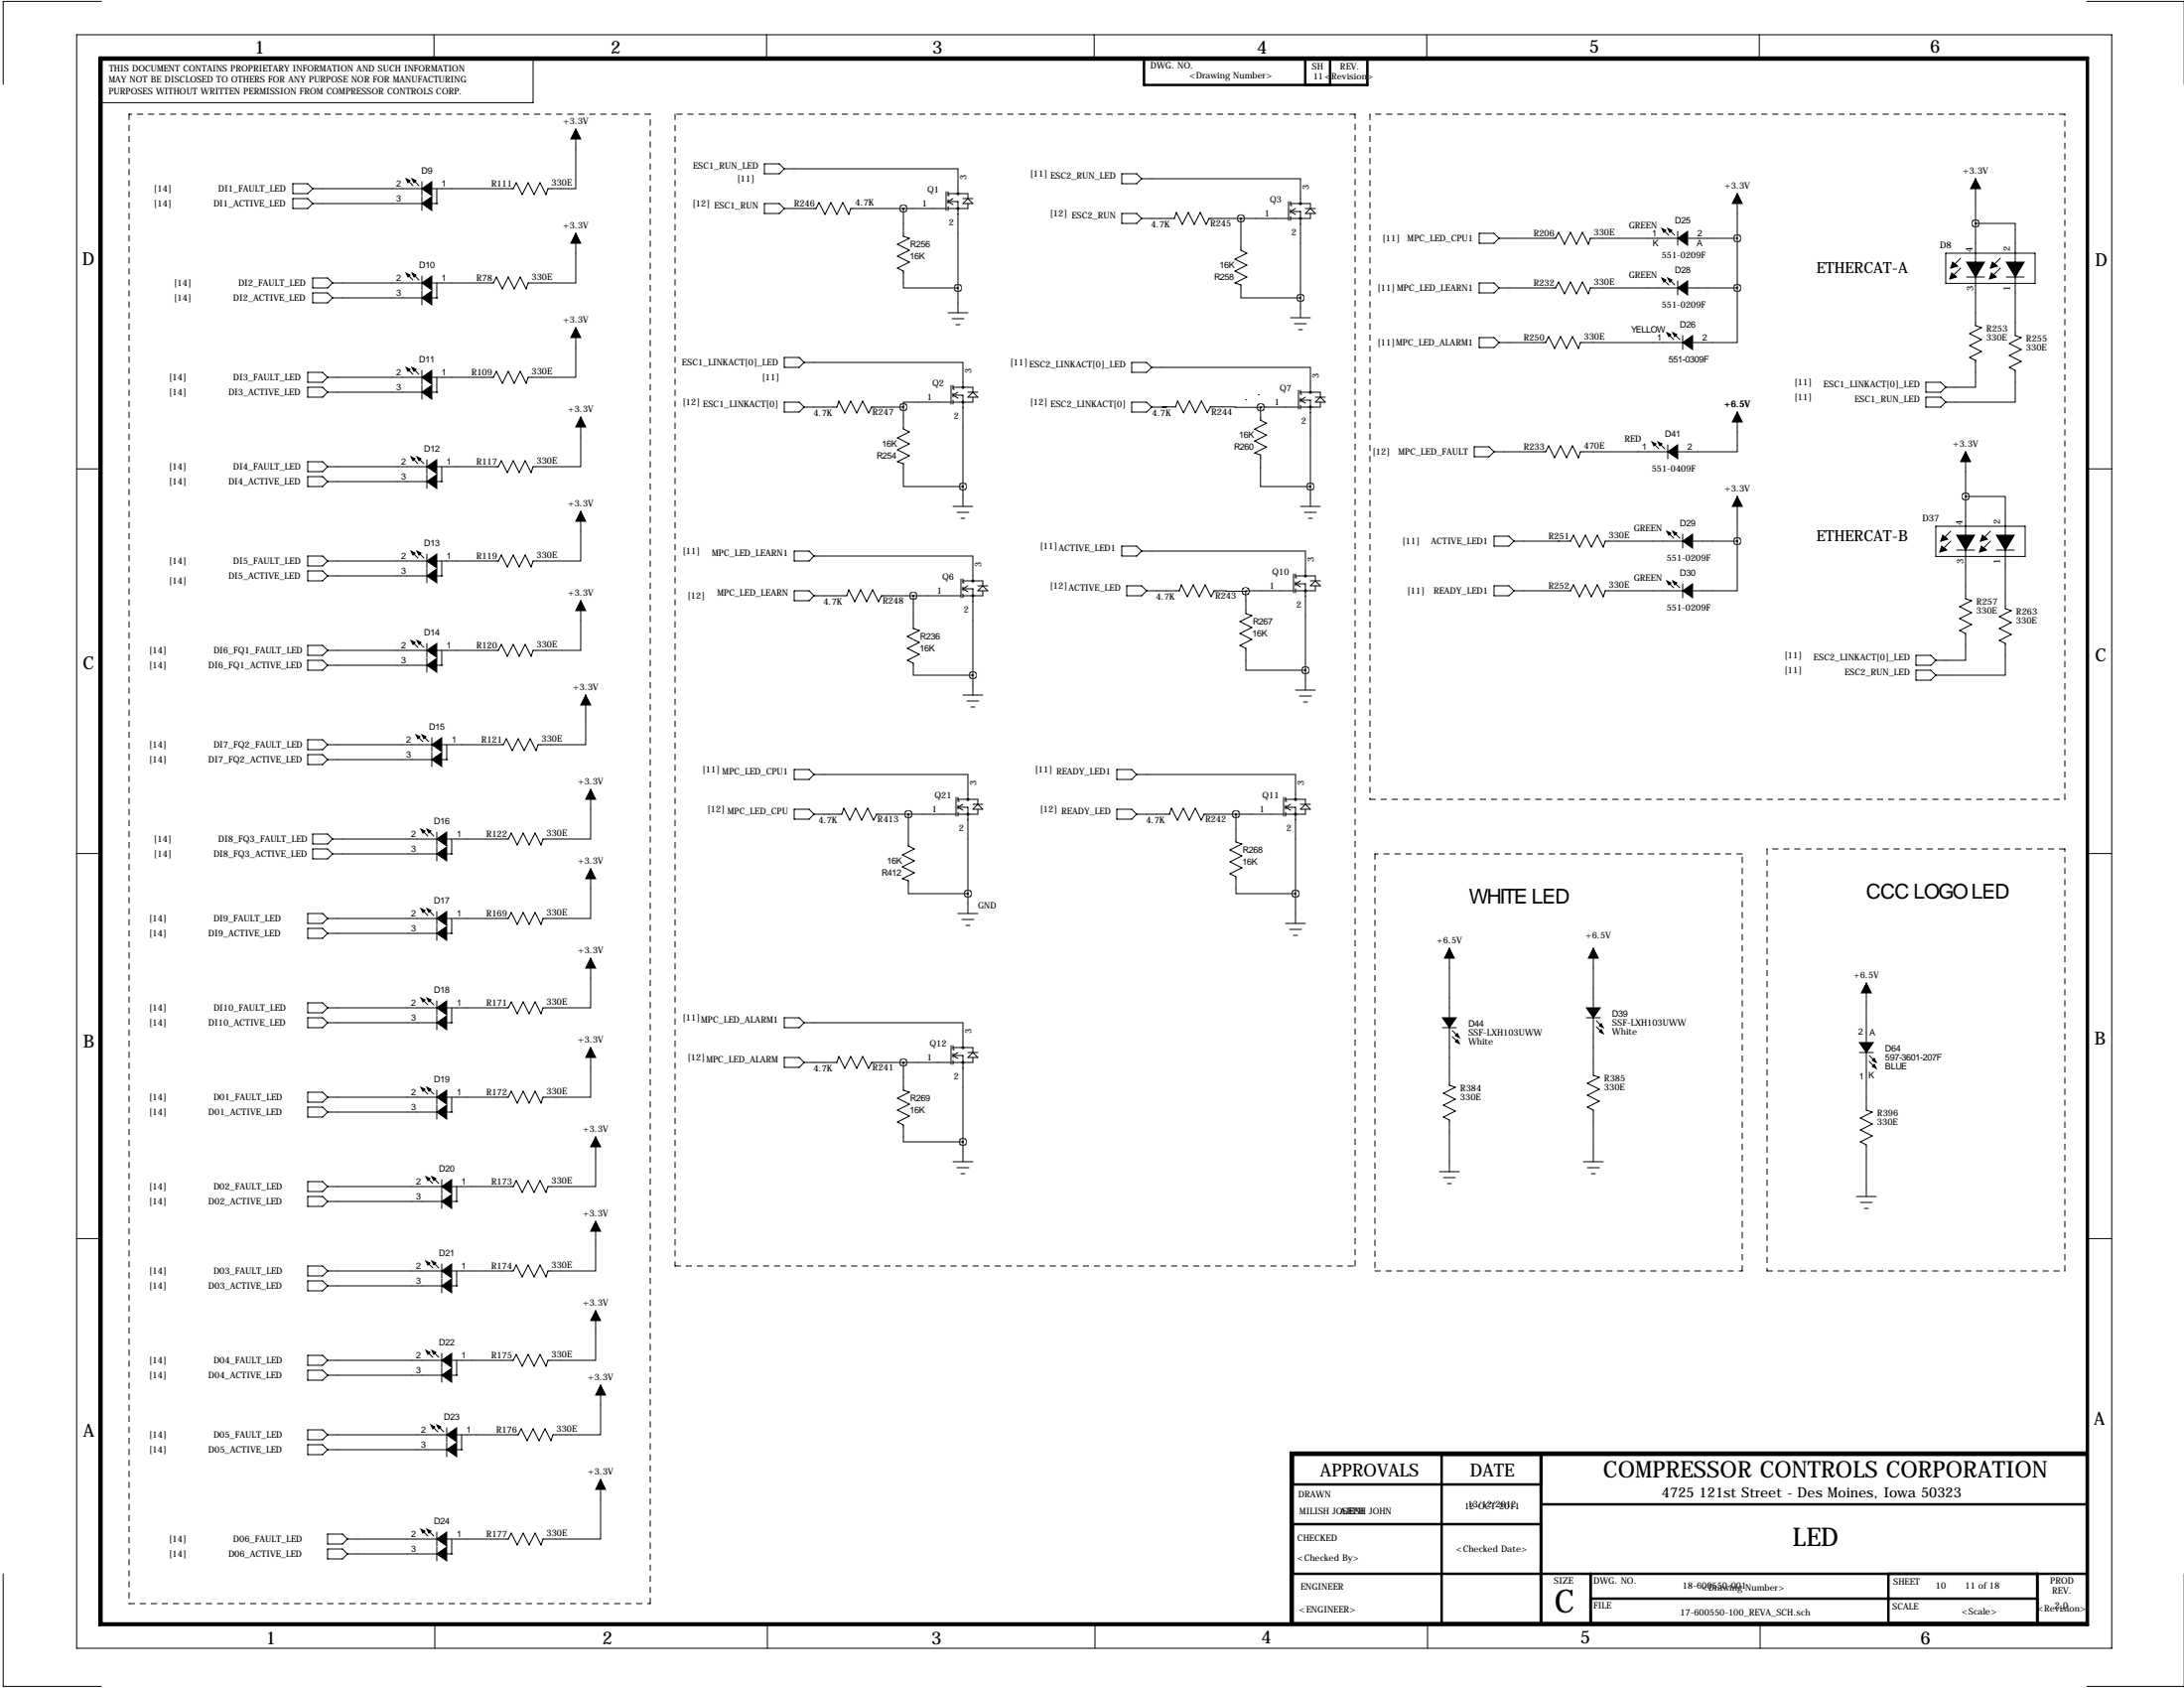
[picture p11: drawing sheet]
<svg xmlns="http://www.w3.org/2000/svg" width="559mm" height="432mm" viewBox="0 0 559 432" stroke-linecap="round" stroke-linejoin="round" font-family="sans-serif">
<g fill="none" stroke="#000" stroke-width=".25">
<path d="M19.6 8.9h520.7v412.7h-520.7zM26 .4h-25.2v21.2M111 8.9v6.3M143.6 15.2h-7.2v11.1h-110.8M196.1 8.9v6.3M280 8.9v6.3M365 8.9v6.3M450.1 8.9v6.3M534 .4h24.8M147.3 33v15.3h-7.1l-.5 1.5-1.5-3.1-1.5 3.1-1.6-3.1-1.5 3.1-1.5-3.1-.8 1.6h-20.8M74.9 50.8h3.8l1.3 1.3-1.3 1.2h-3.8zM74.9 47h3.8l1.3 1.3-1.3 1.2h-3.8z"/>
<path d="M80 48.3h27.9M80 52.1h27.9M104.1 46l1.6 1.5M105.7 46l1.5 1.5M107.9 46.5v3.5M107.9 50.3v3.5M110.5 52.1h1.3M111.8 52.1h.1M111.8 48.3v3.8M147.3 59.7v12.7h-12.2l-.5 1.5-1.5-3-1.5 3-1.6-3-1.5 3-1.5-3-.8 1.5h-15.7M195.6 52.1h3.8l1.3 1.2-1.3 1.3h-3.8zM195.6 41.9h3.8l1.3 1.3-1.3 1.2h-3.8z"/>
<path d="M200.7 53.3h8.1l.7-1.5 1.6 3.1 1.5-3.1 1.5 3.1 1.5-3.1 1.6 3.1 .5-1.6h24.4M200.7 43.2h44.4v6.3M231.1 53.3v7.2l1.6 .5-3.1 1.5 3.1 1.5-3.1 1.5 3.1 1.6-3.1 1.5 1.5 .7v4.4h14M242.1 49v4.8M242.6 49.5h5v1.3M242.6 49v1M242.6 51.1v1M242.6 52.8v1M242.6 51.6h2.5v28.4M242.6 51.6l1.2 .7M242.6 50h.1M243.8 50.8l-1.2 .8"/>
<path d="M246.4 52.1l1.2-1.3 1.3 1.3zM246.4 50.8h2.5M247.6 52.1v1.2h-5M287 54.6h3.8l1.3 1.3-1.3 1.2h-3.8zM287 44.4h3.8l1.3 1.3-1.3 1.3h-3.8zM292.1 55.9h8.4l.5-1.5 1.5 3 1.5-3 1.6 3 1.5-3 1.5 3 .8-1.5h20.3M292.1 45.7h40.6v6.4M317.5 55.9v8.1l1.5 .8-3 1.5 3 1.5-3 1.5 3 1.6-3 1.5 1.5 .5v3.3h15.2M329.7 51.6v4.8M330.2 52.1h5.1v1.2M330.2 51.6v1M330.2 53.6v1"/>
<path d="M330.2 55.4v1M330.2 54.1h2.5v27.2M330.2 54.1l1.3 .8M330.3 52.6h.1M331.5 53.3l-1.3 .8M334 53.3h2.5M335.3 54.6v1.3h-5.1M335.3 53.3l1.2 1.3h-2.5zM378.5 59.7h3.8l1.2 1.3-1.2 1.2h-3.8zM425.4 58.7l1.6 1.5M427 58.7l1.5 1.5M429.3 59.2v3.5"/>
<path d="M444.5 49.5v24.2M505.5 57.1h10.1v28.8l1.5 .5-3 1.5 3 1.5-3 1.5 3 1.6-3 1.5 1.5 .7v8.2h-17.8M505.5 45.7v37.6l1.5 .5-3.1 1.5 3.1 1.6-3.1 1.5 3.1 1.5-3.1 1.5 1.6 .8v6.9h-7.7M80 71.1h3.8l1.3 1.3-1.3 1.3h-3.8zM80 74.9h3.8l1.3 1.3-1.3 1.3h-3.8zM85.1 72.4h22.8M85.1 76.2h22.8M104.1 70.1l1.6 1.5M105.7 70.1l1.5 1.5M107.9 70.6v3.6M107.9 74.4v3.6M110.5 76.2h1.3"/>
<path d="M111.8 76.2h.1M111.8 72.4v3.8M378.5 72.4h3.8l1.2 1.3-1.2 1.2h-3.8zM383.5 61h14.5l.8-1.6 1.5 3.1 1.5-3.1 1.6 3.1 1.5-3.1 1.5 3.1 .5-1.5h22.4M383.5 73.7h14.5l.8-1.6 1.5 3.1 1.5-3.1 1.6 3.1 1.5-3.1 1.5 3.1 .5-1.5h22.4M425.4 71.4l1.6 1.5M427 71.4l1.5 1.5M429.3 71.9v3.5M431.8 61h12.7M431.8 73.7h12.7M444.5 73.7v13.9h-11.4M497.8 64.8h22.9v7.7h-22.9z"/>
<path d="M501.6 68.6l-2.5 2.5M501.6 66l-2.5 2.6M503.2 70.9h4.5M511.8 66l-2.5 2.6M511.8 68.6l-2.5 2.5M513.3 70.9h4.6M78.7 99.1h3.8l1.3 1.2-1.3 1.3h-3.8zM78.7 95.2h3.8l1.3 1.3-1.3 1.3h-3.8zM83.8 96.5h24.1M104.1 94.2l1.6 1.6M105.7 94.2l1.5 1.6M107.9 94.7v3.6"/>
<path d="M107.9 98.6v3.5M111.8 96.5v3.8M147.3 83.8v12.7h-12.2l-.5 1.5-1.5-3-1.5 3-1.6-3-1.5 3-1.5-3-.8 1.5h-15.7M200.7 91.4h3.8l1.2 1.3-1.2 1.3h-3.8zM205.7 92.7h40.7v6.4M242.6 80h5M243.3 98.6v4.8M243.6 81.5h3M243.8 99.1h5.1v1.2M243.8 98.6v1M243.9 99.6h.1M244.6 83.1h1"/>
<path d="M289.6 92.7h3.8l1.2 1.3-1.2 1.2h-3.8zM294.6 94h40.7v6.3M330.2 81.3h5.1M331.2 82.8h3.1M332.2 99.8v4.8M332.2 84.3h1M332.7 99.8v1M378.5 86.4h3.8l1.2 1.2-1.2 1.3h-3.8zM383.5 87.6h12l.7-1.5 1.6 3.1 1.5-3.1 1.5 3.1 1.5-3.1 1.6 3.1 .5-1.6h26.1M426.7 85.3l1.5 1.6M428.2 85.3l1.6 1.6M430.5 85.9v3.5"/>
<path d="M492.8 97.8h3.8l1.2 1.3-1.2 1.2h-3.8zM19.7 119.9h6.4M78.7 118.1h3.8l1.3 1.3-1.3 1.2h-3.8zM83.8 100.3h24.1M83.8 119.4h25.4M105.4 117.1l1.5 1.5M106.9 117.1l1.6 1.5M109.2 117.6v3.6M110.5 100.3h1.3M111.8 100.3h.1M113 119.4v3.8M148.6 106.7v12.7h-12.2l-.5 1.5-1.5-3-1.6 3-1.5-3-1.5 3-1.5-3-.8 1.5h-15.7"/>
<path d="M200.7 102.9h3.8l1.2 1.2-1.2 1.3h-3.8zM205.7 104.1h8.4l.5-1.5 1.6 3.1 1.5-3.1 1.5 3.1 1.5-3.1 1.5 3.1 .8-1.6h8.1M231.1 104.1v5.6l1.6 .8-3.1 1.5 3.1 1.5-3.1 1.6 3.1 1.5-3.1 1.5 1.5 .5v5.9h15.3M243.3 102.9h-12.2v1.2M243.8 100.6v1M243.8 102.4v1M243.8 101.1h2.6v28.4M243.8 101.1l1.3 .8M245.1 100.3l-1.3 .8M247.6 100.3h2.6M247.6 101.6l1.3-1.3 1.3 1.3zM248.9 101.6v1.3h-5.1"/>
<path d="M289.6 102.9h3.8l1.2 1.2-1.2 1.3h-3.8zM294.6 104.1h6.2l.5-1.5 1.5 3 1.5-3 1.6 3 1.5-3 1.5 3 .8-1.5 12.9 .1M318.7 102.3h.1M322 100.9h.1M322.6 104.2l-.1 3.3 1.6 .8-3.1 1.5 3.1 1.5-3.1 1.5 3.1 1.6-3.1 1.5 1.5 .5v8.1h12.8M332.2 104.1l-9.6 .1M332.7 100.3h5.1v1.3M332.7 102.4h2.6v27.1M332.7 101.9v1M332.7 103.6v1M332.7 102.4l1.3 .7M332.8 100.8h.1"/>
<path d="M334 101.6l-1.3 .8M336.5 101.6h2.6M336.5 102.9l1.3-1.3 1.3 1.3zM337.8 102.9v1.2h-5.1M377.2 114.3h3.8l1.3 1.3-1.3 1.2h-3.8zM382.3 115.6h13.2l.7-1.6 1.6 3.1 1.5-3.1 1.5 3.1 1.5-3.1 1.6 3.1 .5-1.5h22.3M422.9 113.3l1.5 1.5M424.4 113.3l1.6 1.5M426.7 113.8v3.5M444.5 105.4v10.2h-15.2M492.8 101.6h3.8l1.2 1.3-1.2 1.2h-3.8zM502.9 115.6v37.6l1.5 .5-3 1.5 3 1.5-3 1.5 3 1.6-3 1.5 1.5 .8v6.8h-7.6"/>
<path d="M533.9 119.9h6.4M78.7 121.9h3.8l1.3 1.3-1.3 1.3h-3.8zM83.8 123.2h25.4M109.2 121.4v3.6M111.8 123.2h1.2M113 123.2h.1M148.6 130.8v12.7h-12.2l-.5 1.5-1.5-3-1.6 3-1.5-3-1.5 3-1.5-3-.8 1.5h-15.7M243.8 129.5h5.1M244.9 131.1h3M245.9 132.6h1M287 139.7h3.8l1.3 1.3-1.3 1.2h-3.8zM332.7 129.5h5.1"/>
<path d="M333.8 131.1h3M334.8 132.6h1M382.3 137.2h3.8l1.2 1.2-1.2 1.3h-3.8zM387.3 138.4h14.5l.8-1.5 1.5 3.1 1.5-3.1 1.6 3.1 1.5-3.1 1.5 3.1 .5-1.6h19.8M398.8 138.4h.1M426.7 136.1l1.5 1.6M428.2 136.1l1.6 1.6M430.5 136.7v3.5M433.1 138.4h11.4M444.5 138.4v12.7h-11.4M444.5 127v11.4M495.3 134.6h22.9v7.7h-22.9z"/>
<path d="M499.1 138.4l-2.5 2.6M499.1 135.9l-2.5 2.5M502.9 127h10.2v28.7l1.5 .5-3 1.5 3 1.6-3 1.5 3 1.5-3 1.5 1.5 .8v8.1h-17.8M509.3 135.9l-2.6 2.5M509.3 138.4l-2.6 2.6M78.7 146h3.8l1.3 1.3-1.3 1.3h-3.8zM78.7 142.2h3.8l1.3 1.3-1.3 1.3h-3.8zM83.8 143.5h25.4M83.8 147.3h25.4M105.4 141.2l1.5 1.5M106.9 141.2l1.6 1.5M109.2 141.7v3.6"/>
<path d="M109.2 145.5v3.6M111.8 147.3h1.2M113 147.3h.1M113 143.5v3.8M148.6 153.7v12.7h-12.2l-.5 1.5-1.5-3.1-1.6 3.1-1.5-3.1-1.5 3.1-1.5-3.1-.8 1.6h-15.7M203.2 151.1h3.8l1.3 1.3-1.3 1.3h-3.8zM203.2 141h3.8l1.3 1.2-1.3 1.3h-3.8zM208.3 152.4h8.4l.5-1.5 1.5 3 1.5-3 1.5 3 1.6-3 1.5 3 .8-1.5h20.3M208.3 142.2h40.6v6.4M233.7 152.4v8.4l1.5 .5-3 1.5 3 1.5-3 1.6 3 1.5-3 1.5 1.5 .8v3h15.2M245.9 148.1v4.8M246.4 150.6h2.5v27.2"/>
<path d="M246.4 148.1v1M246.4 150.1v1M246.4 151.9v1M246.4 148.6h5.1v1.3M246.4 150.6l1.2 .8M246.4 149.1h.1M247.6 149.9l-1.2 .7M250.2 149.9h2.5M251.5 149.9l1.2 1.2h-2.5zM251.5 151.1v1.3h-5.1M288.3 149.9h3.8l1.3 1.2-1.3 1.3h-3.8zM292.1 141h41.9v6.3"/>
<path d="M293.4 151.1h8.4l.5-1.5 1.5 3.1 1.5-3.1 1.5 3.1 1.6-3.1 1.5 3.1 .7-1.6 8.1 .1M318.7 151.2l.1 5.8 1.5 .5-3.1 1.5 3.1 1.5-3.1 1.6 3.1 1.5-3.1 1.5 1.6 .8v5.5h15.2M331 151.1l-12.3 .1M331 146.8v4.8M331.5 147.3h5v1.3M331.5 146.8v1M331.5 148.8v1.1M331.5 150.6v1M331.5 149.4h2.5v27.1M331.5 149.4l1.2 .7M331.5 147.8h.1M332.7 148.6l-1.2 .8"/>
<path d="M335.3 149.9l1.2-1.3 1.3 1.3zM335.3 148.6h2.5M336.5 149.9v1.2h-5M382.3 149.9h3.8l1.2 1.2-1.2 1.3h-3.8zM387.3 151.1h14.5l.8-1.5 1.5 3.1 1.5-3.1 1.6 3.1 1.5-3.1 1.5 3.1 .5-1.6h19.8M426.7 148.8l1.5 1.6M428.2 148.8l1.6 1.6M430.5 149.4v3.5M500.6 140.7h4.6M510.8 140.7h4.6M78.7 165.1h3.8l1.3 1.3-1.3 1.2h-3.8zM78.7 168.9h3.8l1.3 1.3-1.3 1.2h-3.8z"/>
<path d="M83.8 166.4h25.4M83.8 170.2h25.4M105.4 164.1l1.5 1.5M106.9 164.1l1.6 1.5M109.2 164.6v3.5M109.2 168.4v3.6M111.8 170.2h1.2M113 170.2h.1M113 166.4v3.8M149.9 177.8v12.7h-12.2l-.5 1.5-1.6-3-1.5 3-1.5-3-1.5 3-1.6-3-.7 1.5h-15.8M246.4 177.8h5.1M247.4 179.3h3"/>
<path d="M331.5 176.5h5M332.5 178.1h3M333.5 179.6h1M490.2 167.6h3.8l1.3 1.3-1.3 1.3h-3.8zM490.2 171.4h3.8l1.3 1.3-1.3 1.3h-3.8zM78.7 189.2h3.8l1.3 1.3-1.3 1.3h-3.8zM78.7 193h3.8l1.3 1.3-1.3 1.3h-3.8zM83.8 190.5h26.7M83.8 194.3h26.7M106.7 188.2l1.5 1.5M108.2 188.2l1.5 1.5M110.5 188.7v3.6"/>
<path d="M110.5 192.5v3.6M113 194.3h1.3M114.3 194.3h.1M114.3 190.5v3.8M203.2 196.8h3.8l1.3 1.3-1.3 1.3h-3.8zM208.3 198.1h39.3v6.4M248.4 180.8h1M285.8 196.8h3.8l1.2 1.3-1.2 1.3h-3.8zM290.8 198.1h40.7v6.4M19.6 218.3h6.4M80 213.4h3.8l1.3 1.2-1.3 1.3h-3.8zM80 217.2h3.8l1.3 1.2-1.3 1.3h-3.8z"/>
<path d="M85.1 214.6h26.7M85.1 218.4h26.7M107.9 212.3l1.6 1.6M109.5 212.3l1.5 1.6M111.8 212.9v3.5M111.8 216.7v3.5M114.3 218.4h1.3M115.6 218.4h.1M115.6 214.6v3.8M151.1 201.9v12.7h-12.2l-.5 1.6-1.5-3.1-1.5 3.1-1.5-3.1-1.6 3.1-1.5-3.1-.8 1.5h-15.7M203.2 207h3.8l1.3 1.3-1.3 1.2h-3.8zM208.3 208.3h7.1l.5-1.5 1.5 3 1.5-3 1.6 3 1.5-3 1.5 3 .8-1.5h20.3"/>
<path d="M232.4 208.3v8.1l1.5 .8-3 1.5 3 1.5-3 1.5 3 1.6-3 1.5 1.5 .5v3.3h15.2M244.6 204v4.8M245.1 206.5h2.5v27.2M245.1 204v1M245.1 206v1M245.1 207.8v1M245.1 204.5h5.1v1.2M245.1 206.5l1.3 .8M245.2 205h.1M246.4 205.7l-1.3 .8M248.9 205.7h2.6M248.9 207l1.3-1.3 1.3 1.3z"/>
<path d="M250.2 207v1.3h-5.1M285.8 207h3.8l1.2 1.3-1.2 1.2h-3.8zM290.8 208.3h8.4l.5-1.5 1.5 3 1.6-3 1.5 3 1.5-3 1.5 3 .8-1.5h20.3M316.2 208.3v7.1l1.6 .5-3.1 1.5 3.1 1.5-3.1 1.6 3.1 1.5-3.1 1.5 1.5 .8v4.3h15.3M328.4 204v4.8M328.9 206.5h2.6v29.7M328.9 204.5h5.1v1.2M328.9 204v1M328.9 206v1M328.9 207.8v1M328.9 206.5l1.3 .8M329 205h.1"/>
<path d="M330.2 205.7l-1.3 .8M332.7 205.7h2.6M332.7 207l1.3-1.3 1.3 1.3zM334 207v1.3h-5.1M533.8 218.3h6.4M78.7 233.7h3.8l1.3 1.2-1.3 1.3h-3.8zM78.7 237.5h3.8l1.3 1.3-1.3 1.2h-3.8zM83.8 234.9h28M83.8 238.8h28M107.9 232.7l1.6 1.5M109.5 232.7l1.5 1.5M111.8 233.2v3.5"/>
<path d="M111.8 237v3.5M114.3 238.8h1.3M115.6 238.8h.1M115.6 234.9v3.9M151.1 222.2v12.7h-12.2l-.5 1.6-1.5-3.1-1.5 3.1-1.5-3.1-1.6 3.1-1.5-3.1-.8 1.5h-15.7M245.1 233.7h5.1M246.1 235.2h3.1M247.1 236.7h1.1M328.9 236.2h5.1M329.9 237.7h3.1M331 239.3h1M78.7 256.5h3.8l1.3 1.3-1.3 1.3h-3.8z"/>
<path d="M83.8 257.8h28M107.9 255.5l1.6 1.5M109.5 255.5l1.5 1.5M111.8 256v3.6M111.8 259.8v3.6M115.6 257.8v3.8M151.1 245.1v12.7h-12.2l-.5 1.5-1.5-3-1.5 3-1.5-3-1.6 3-1.5-3-.8 1.5h-15.7M370.8 242.6v17.7M407.7 242.6v15.2M477.5 251.5v15.2M78.7 260.3h3.8l1.3 1.3-1.3 1.3h-3.8zM78.7 279.4h3.8l1.3 1.3-1.3 1.2h-3.8z"/>
<path d="M83.8 261.6h28M107.9 278.4l1.6 1.5M109.5 278.4l1.5 1.5M111.8 278.9v3.5M114.3 261.6h1.3M115.6 261.6h.1M151.1 268v12.7h-12.2l-.5 1.5-1.5-3.1-1.5 3.1-1.5-3.1-1.6 3.1-1.5-3.1-.8 1.6h-15.7M200.7 270.5h3.8l1.2 1.3-1.2 1.2h-3.8zM200.7 260.3h3.8l1.2 1.3-1.2 1.3h-3.8zM205.7 261.6h40.7v6.4M205.7 271.8h8.4l.5-1.5 1.6 3 1.5-3 1.5 3 1.5-3 1.5 3 .8-1.5h20.3M231.1 271.8v7.1l1.6 .5-3.1 1.5 3.1 1.5-3.1 1.6 3.1 1.5-3.1 1.5 1.5 .8v4.3h15.3"/>
<path d="M243.3 267.5v4.8M243.8 268h5.1v1.2M243.8 267.5v1M243.8 269.5v1M243.8 271.3v1M243.8 270h2.6v27.2M243.8 270l1.3 .8M243.9 268.5h.1M245.1 269.2l-1.3 .8M247.6 269.2h2.6M247.6 270.5l1.3-1.3 1.3 1.3zM248.9 270.5v1.3h-5.1"/>
<path d="M369.1 262.9h3.5M370.8 262.9v14.7l1.6 .5-3.1 1.6 3.1 1.5-3.1 1.5 3.1 1.5-3.1 1.6 1.5 .7v13.2M371.6 263.7l1.5 1.5M371.6 265.2l1.5 1.5M405.9 260.3h3.5M407.7 260.3v14.8l1.5 .5-3.1 1.5 3.1 1.5-3.1 1.6 3.1 1.5-3.1 1.5 1.6 .8v13.2M408.4 261.1l1.6 1.5M408.4 262.6l1.6 1.6M475.7 269.2h3.6M477.5 269.2v14.8l1.5 .5-3 1.5 3 1.5-3 1.6 3 1.5-3 1.5 1.5 .8v13.2M478.3 270l1.5 1.5M478.3 271.5l1.5 1.5"/>
<path d="M78.7 283.2h3.8l1.3 1.3-1.3 1.3h-3.8zM83.8 280.7h28M83.8 284.5h28M111.8 282.7v3.6M114.3 284.5h1.3M115.6 284.5h.1M115.6 280.7v3.8M152.4 290.8v12.7h-12.2l-.5 1.6-1.5-3.1-1.5 3.1-1.6-3.1-1.5 3.1-1.5-3.1-.8 1.5h-15.7M243.8 297.2h5.1M244.9 298.7h3M368.3 299.7h5.1M405.1 297.2h5.1"/>
<path d="M406.1 298.7h3.1M19.6 316.8h6.4M78.7 302.3h3.8l1.3 1.2-1.3 1.3h-3.8zM78.7 306.1h3.8l1.3 1.2-1.3 1.3h-3.8zM83.8 303.5h29.2M83.8 307.3h29.2M109.2 301.2l1.5 1.6M110.7 301.2l1.6 1.6M113 301.8v3.5M113 305.6v3.5M115.6 307.3h1.2M116.8 307.3h.1"/>
<path d="M116.8 303.5v3.8M152.4 312.4v12.7h-12.2l-.5 1.5-1.5-3-1.5 3-1.6-3-1.5 3-1.5-3-.8 1.5h-15.7M245.9 300.2h1M369.3 301.2h3.1M370.3 302.8h1M407.2 300.2h1M475 306.1h5.1M476 307.6h3M477 309.1h1M533.8 316.8h6.4M78.7 323.8h3.8l1.3 1.3-1.3 1.3h-3.8zM78.7 327.7h3.8l1.3 1.2-1.3 1.3h-3.8z"/>
<path d="M83.8 325.1h29.2M83.8 328.9h29.2M109.2 322.8l1.5 1.6M110.7 322.8l1.6 1.6M113 323.3v3.6M113 327.2v3.5M115.6 328.9h1.2M116.8 328.9h.1M116.8 325.1v3.8M152.4 335.3v12.7h-12.2l-.5 1.5-1.5-3-1.5 3-1.6-3-1.5 3-1.5-3-.8 1.5h-15.7M78.7 346.7h3.8l1.3 1.3-1.3 1.2h-3.8zM78.7 350.5h3.8l1.3 1.3-1.3 1.3h-3.8z"/>
<path d="M83.8 348h29.2M83.8 351.8h29.2M109.2 345.7l1.5 1.5M110.7 345.7l1.6 1.5M113 346.2v3.6M113 350v3.6M115.6 351.8h1.2M116.8 351.8h.1M116.8 348v3.8M153.7 354.3v12.7h-12.2l-.5 1.6-1.6-3.1-1.5 3.1-1.5-3.1-1.5 3.1-1.6-3.1-.7 1.5h-15.8M78.7 365.8h3.8l1.3 1.2-1.3 1.3h-3.8zM78.7 369.6h3.8l1.3 1.2-1.3 1.3h-3.8z"/>
<path d="M83.8 367h30.5M83.8 370.8h30.5M110.5 364.7l1.5 1.6M112 364.7l1.5 1.6M114.3 365.3v3.5M114.3 369.1v3.5M116.8 370.8h1.3M118.1 370.8h.1M118.1 367v3.8M153.7 378.5v15.2h-14.8l-.5 1.5-1.5-3-1.5 3-1.5-3-1.6 3-1.5-3-.8 1.5h-15.7M83.8 392.4h3.8l1.3 1.3-1.3 1.3h-3.8zM83.8 396.2h3.8l1.3 1.3-1.3 1.3h-3.8z"/>
<path d="M88.9 393.7h22.9M88.9 397.5h22.9M107.9 391.4l1.6 1.5M109.5 391.4l1.5 1.5M111.8 391.9v3.6M111.8 395.7v3.6M114.3 397.5h1.3M115.6 397.5h.1M115.6 393.7v3.8M.8 402.6v28.8h25.2M111.3 415.3v6.3M196.3 415.3v6.3"/>
<path d="M280.2 415.3v6.3M365.3 415.3v6.3M450.3 415.3v6.3M534 431.4h24.8"/>
<circle cx="245.1" cy="53.3" r=".25"/>
<circle cx="245.1" cy="49.6" r=".25"/>
<circle cx="332.7" cy="52.1" r=".25"/>
<circle cx="332.7" cy="55.9" r=".25"/>
<circle cx="246.4" cy="99.1" r=".25"/>
<circle cx="246.4" cy="102.9" r=".25"/>
<circle cx="335.3" cy="104.1" r=".25"/>
<circle cx="335.3" cy="100.4" r=".25"/>
<circle cx="248.9" cy="148.6" r=".25"/>
<circle cx="248.9" cy="152.4" r=".25"/>
<circle cx="334" cy="147.4" r=".25"/>
<circle cx="334" cy="151.1" r=".25"/>
<circle cx="247.7" cy="208.3" r=".25"/>
<circle cx="247.7" cy="204.5" r=".25"/>
<circle cx="331.5" cy="208.3" r=".25"/>
<circle cx="331.5" cy="204.5" r=".25"/>
<circle cx="246.4" cy="268" r=".25"/>
<circle cx="246.4" cy="271.8" r=".25"/>
</g>
<g fill="none" stroke="#000" stroke-width=".63">
<path d="M25.5 14.7h508.7v401h-508.7zM26 15.2h508v400.1h-508zM292.7 15h57.2v6.7h-57.2zM334 21.7v-6.7h6.3v6.7M330.8 379.7h63.5M368.9 372.1v43.2M394.3 372.1v43.2M534 372.1h-203.2v43.2M534 371.6h-203.7v43.7M330.8 389.9h63.5M394.3 384.8h139.7M330.8 402.6h203.2"/>
<path d="M407 402.6v12.7M407 408.9h114.3M483.2 402.6v12.7M521.3 402.6v12.7"/>
</g>
<g fill="none" stroke="#000" stroke-width=".25" stroke-dasharray="1.4 1.4">
<path d="M33 29.2v381M166.4 29.2h-133.4M172.7 29.2v294.6M346.7 29.2h-174M350.5 29.2v175.3M528.3 29.2h-177.8M350.5 204.5h177.8M351.8 218.4v106.7M445.8 218.4h-94M452.1 217.2v107.9M528.3 217.2h-76.2M528.3 204.5v-175.3"/>
<path d="M172.7 323.8h174M346.7 323.8v-294.6M351.8 325.1h94M445.8 325.1v-106.7M452.1 325.1h76.2M528.3 325.1v-107.9M33 410.2h133.4M166.4 410.2v-381"/>
</g>
<g fill="#000" stroke="#000" stroke-width=".25">
<path d="M147.3 33l1.3 2.6h-2.6zM103.9 45.7l1 .5-.5 .5zM105.4 45.7l1 .5-.5 .5zM107.9 48.3l2.6-1.8v3.5zM107.9 52.1l2.6-1.8v3.5zM147.3 59.7l1.3 2.5h-2.6zM425.2 58.4l1 .5-.5 .5zM426.7 58.4l1 .5-.5 .5zM444.5 49.5l1.3 2.6h-2.6zM505.5 45.7l1.2 2.6h-2.5zM103.9 69.8l1 .6-.5 .5zM105.4 69.8l1 .6-.5 .5z"/>
<path d="M107.9 72.4l2.6-1.8v3.6zM107.9 76.2l2.6-1.8v3.6zM425.2 71.1l1 .5-.5 .5zM426.7 71.1l1 .5-.5 .5zM429.3 61l2.5-1.8v3.5zM429.3 73.7l2.5-1.8v3.5zM499.4 69.8l1.2 1.1-1.7 .5zM499.6 67.1l1.3 1-1.8 .5zM503.2 67.1h2.3v3.8zM505.5 67.1h2.2l-2.2 3.8zM509.5 69.8l1.3 1.1-1.8 .5zM509.8 67.1l1.2 1-1.7 .5z"/>
<path d="M515.6 67.1h2.3l-2.3 3.8zM513.3 67.1h2.3v3.8zM103.9 94l1 .5-.5 .5zM105.4 94l1 .5-.5 .5zM107.9 96.5l2.6-1.8v3.6zM147.3 83.8l1.3 2.6h-2.6zM426.5 85.1l1 .5-.5 .5zM428 85.1l1 .5-.5 .5zM430.5 87.6l2.6-1.7v3.5zM105.2 116.8l1 .5-.5 .6zM106.7 116.8l1 .5-.5 .6zM107.9 100.3l2.6-1.7v3.5z"/>
<path d="M109.2 119.4l2.6-1.8v3.6zM148.6 106.7l1.3 2.5h-2.6zM422.7 113l1 .5-.5 .5zM424.2 113l1 .5-.5 .5zM426.7 115.6l2.6-1.8v3.5zM444.5 105.4l1.3 2.5h-2.6zM502.9 115.6l1.3 2.5h-2.6zM109.2 123.2l2.6-1.8v3.6zM148.6 130.8l1.3 2.5h-2.6zM426.5 135.9l1 .5-.5 .5zM428 135.9l1 .5-.5 .5zM430.5 138.4l2.6-1.7v3.5z"/>
<path d="M444.5 127l1.3 2.5h-2.6zM497.1 136.9l1.2 1-1.7 .5zM500.6 136.9h2.3v3.8zM502.9 136.9h2.3l-2.3 3.8zM507.2 136.9l1.3 1-1.8 .5zM513.1 136.9h2.3l-2.3 3.8zM510.8 136.9h2.3v3.8zM105.2 141l1 .5-.5 .5zM106.7 141l1 .5-.5 .5zM109.2 143.5l2.6-1.8v3.6zM109.2 147.3l2.6-1.8v3.6zM148.6 153.7l1.3 2.5h-2.6z"/>
<path d="M426.5 148.6l1 .5-.5 .5zM428 148.6l1 .5-.5 .5zM430.5 151.1l2.6-1.7v3.5zM496.8 139.7l1.3 1-1.8 .5zM507 139.7l1.3 1-1.8 .5zM105.2 163.8l1 .5-.5 .5zM106.7 163.8l1 .5-.5 .5zM109.2 166.4l2.6-1.8v3.5zM109.2 170.2l2.6-1.8v3.6zM149.9 177.8l1.2 2.5h-2.5zM106.4 188l1 .5-.5 .5zM107.9 188l1.1 .5-.5 .5z"/>
<path d="M110.5 190.5l2.5-1.8v3.6zM110.5 194.3l2.5-1.8v3.6zM107.7 212.1l1 .5-.5 .5zM109.2 212.1l1 .5-.5 .5zM111.8 214.6l2.5-1.7v3.5zM111.8 218.4l2.5-1.7v3.5zM151.1 201.9l1.3 2.6h-2.5zM107.7 232.4l1 .5-.5 .5zM109.2 232.4l1 .5-.5 .5zM111.8 234.9l2.5-1.7v3.5zM111.8 238.8l2.5-1.8v3.5zM151.1 222.2l1.3 2.6h-2.5z"/>
<path d="M107.7 255.3l1 .5-.5 .5zM109.2 255.3l1 .5-.5 .5zM111.8 257.8l2.5-1.8v3.6zM151.1 245.1l1.3 2.5h-2.5zM370.8 242.6l1.3 2.5h-2.5zM407.7 242.6l1.2 2.5h-2.5zM477.5 251.5l1.3 2.5h-2.6zM107.7 278.1l1 .5-.5 .5zM109.2 278.1l1 .5-.5 .5zM111.8 261.6l2.5-1.8v3.6zM151.1 268l1.3 2.5h-2.5zM369.1 260.3h3.5l-1.8 2.6z"/>
<path d="M372.9 265.9l.5 1.1-1-.6zM372.9 264.4l.5 1-1-.5zM405.9 257.8h3.5l-1.7 2.5zM409.7 263.4l.5 1-1-.5zM409.7 261.9l.5 1-1-.5zM475.7 266.7h3.6l-1.8 2.5zM479.6 272.3l.5 1-1.1-.5zM479.6 270.8l.5 1-1.1-.5zM111.8 280.7l2.5-1.8v3.5zM111.8 284.5l2.5-1.8v3.6zM152.4 290.8l1.3 2.6h-2.6zM109 301l1 .5-.5 .5z"/>
<path d="M110.5 301l1 .5-.5 .5zM113 303.5l2.6-1.7v3.5zM113 307.3l2.6-1.7v3.5zM152.4 312.4l1.3 2.6h-2.6zM109 322.6l1 .5-.5 .5zM110.5 322.6l1 .5-.5 .5zM113 325.1l2.6-1.8v3.6zM113 328.9l2.6-1.7v3.5zM152.4 335.3l1.3 2.5h-2.6zM109 345.4l1 .5-.5 .6zM110.5 345.4l1 .5-.5 .6zM113 348l2.6-1.8v3.6z"/>
<path d="M113 351.8l2.6-1.8v3.6zM153.7 354.3l1.2 2.6h-2.5zM110.2 364.5l1.1 .5-.6 .5zM111.8 364.5l1 .5-.5 .5zM114.3 367l2.5-1.7v3.5zM114.3 370.8l2.5-1.7v3.5zM153.7 378.5l1.2 2.5h-2.5zM107.7 391.2l1 .5-.5 .5zM109.2 391.2l1 .5-.5 .5zM111.8 393.7l2.5-1.8v3.6zM111.8 397.5l2.5-1.8v3.6z"/>
</g>
<path d="M231.1 104.1a.07 .07 0 0 0 .1 0 .07 .07 0 0 0-.1 0zM246.3 124.5a.07 .07 0 0 0 .1 0 .07 .07 0 0 0-.1 0zM332.7 76.2a.07 .07 0 0 0 .1 0 .07 .07 0 0 0-.1 0zM335.2 124.5a.07 .07 0 0 0 .1 0 .07 .07 0 0 0-.1 0zM333.9 171.4a.1 .1 0 0 0 .2 0 .1 .1 0 0 0-.2 0zM316.2 208.3a.07 .07 0 0 0 .1 0 .07 .07 0 0 0-.1 0zM331.4 228.6a.07 .07 0 0 0 .1 0 .07 .07 0 0 0-.1 0zM233.6 152.4a.07 .07 0 0 0 .1 0 .07 .07 0 0 0-.1 0zM248.9 172.7a.07 .07 0 0 0 .1 0 .07 .07 0 0 0-.1 0zM444.4 138.4a.1 .1 0 0 0 .2 0 .1 .1 0 0 0-.2 0zM444.4 61a.1 .1 0 0 0 .2 0 .1 .1 0 0 0-.2 0zM444.4 73.7a.1 .1 0 0 0 .2 0 .1 .1 0 0 0-.2 0zM317.4 55.9a.1 .1 0 0 0 .2 0 .1 .1 0 0 0-.2 0zM318.7 151.2a.07 .07 0 0 0 .1 0 .07 .07 0 0 0-.1 0zM322.5 104.2a.07 .07 0 0 0 .1 0 .07 .07 0 0 0-.1 0zM502.9 127a.07 .07 0 0 0 .1 0 .07 .07 0 0 0-.1 0zM505.4 57.2a.07 .07 0 0 0 .1 0 .07 .07 0 0 0-.1 0zM231.1 53.3a.07 .07 0 0 0 .1 0 .07 .07 0 0 0-.1 0zM245 73.7a.1 .1 0 0 0 .2 0 .1 .1 0 0 0-.2 0zM231.1 271.8a.07 .07 0 0 0 .1 0 .07 .07 0 0 0-.1 0zM246.3 292.1a.07 .07 0 0 0 .1 0 .07 .07 0 0 0-.1 0zM232.3 208.3a.1 .1 0 0 0 .2 0 .1 .1 0 0 0-.2 0zM247.6 228.6a.07 .07 0 0 0 .1 0 .07 .07 0 0 0-.1 0z" fill="#000" stroke="#000" stroke-width="1.9"/>
<text font-size="8.2" x="397.7" y="412.6">C</text>
<text font-size="6.6" x="458.7" y="395.5">LED</text>
<text font-size="5.9" x="410.2" y="378">COMPRESSOR CONTROLS CORPORATION</text>
<g font-size="5.3">
<text x="375.9" y="231.1">WHITE LED</text>
<text x="477.5" y="229.9">CCC LOGO LED</text>
</g>
<g font-size="4.6">
<text x="65.1" y="13.7">1</text>
<text x="156.3" y="13.7">2</text>
<text x="238.5" y="13.7">3</text>
<text x="321.6" y="13.7">4</text>
<text x="406.6" y="13.5">5</text>
<text x="493.8" y="13.5">6</text>
<text x="21.1" y="67.9">D</text>
<text x="536.1" y="68.1">D</text>
<text x="21.2" y="171.1">C</text>
<text x="536" y="169.2">C</text>
<text x="21.3" y="268.1">B</text>
<text x="535.9" y="267.2">B</text>
<text x="535.7" y="364.5">A</text>
<text x="21.3" y="367.5">A</text>
<text x="337.8" y="377.7">APPROVALS</text>
<text x="376.2" y="377.7">DATE</text>
<text x="68" y="420.6">1</text>
<text x="154.1" y="420.6">2</text>
<text x="238.3" y="420.6">3</text>
<text x="322.7" y="420.5">4</text>
<text x="404.4" y="420.4">5</text>
<text x="491.4" y="420.6">6</text>
</g>
<g font-size="4">
<text x="464.8" y="69.8">ETHERCAT-A</text>
<text x="464.8" y="138.4">ETHERCAT-B</text>
</g>
<text font-size="3.6" x="425.2" y="383">4725 121st Street - Des Moines, Iowa 50323</text>
<g font-size="2.4">
<text x="496.3" y="63.5">D8</text>
<text x="504.7" y="64.5" transform="rotate(-90 504.7 64.5)">4</text>
<text x="514.3" y="64.3" transform="rotate(-90 514.3 64.3)">2</text>
<text x="505" y="74.5" transform="rotate(-90 505 74.5)">3</text>
<text x="514.3" y="74.5" transform="rotate(-90 514.3 74.5)">1</text>
<text x="441.1" y="104.1">+6.5V</text>
<text x="491.9" y="133.4">D37</text>
<text x="502.2" y="134.4" transform="rotate(-90 502.2 134.4)">4</text>
<text x="511.8" y="134.1" transform="rotate(-90 511.8 134.1)">2</text>
<text x="502.4" y="144.4" transform="rotate(-90 502.4 144.4)">3</text>
<text x="511.8" y="144.4" transform="rotate(-90 511.8 144.4)">1</text>
</g>
<g font-size="2.3">
<text x="294.3" y="17.6">DWG. NO.</text>
<text x="335.7" y="17.7">SH</text>
<text x="342.9" y="17.8">REV.</text>
<text x="27.8" y="21.1">MAY NOT BE DISCLOSED TO OTHERS FOR ANY PURPOSE NOR FOR MANUFACTURING</text>
<text x="27.9" y="18.3">THIS DOCUMENT CONTAINS PROPRIETARY INFORMATION AND SUCH INFORMATION</text>
<text x="304.4" y="20.1">&lt;Drawing Number&gt;</text>
<text x="336" y="20.4">11&lt;Revision&gt;</text>
<text x="27.8" y="24.2">PURPOSES WITHOUT WRITTEN PERMISSION FROM COMPRESSOR CONTROLS CORP.</text>
<text x="144" y="31.8">+3.3V</text>
<text x="101.4" y="47.8">2</text>
<text x="107.8" y="44.4">D9</text>
<text x="113" y="47.8">1</text>
<text x="125.7" y="47.8">R111</text>
<text x="141.1" y="47.6">330E</text>
<text x="177.3" y="43.2">ESC1_RUN_LED</text>
<text x="188.6" y="46.5">[11]</text>
<text x="247.2" y="46" transform="rotate(-90 247.2 46)">3</text>
<text x="263.5" y="45.3">[11] ESC2_RUN_LED</text>
<text x="502.2" y="44.4">+3.3V</text>
<text x="39.4" y="49.1">[14]</text>
<text x="39.4" y="52.9">[14]</text>
<text x="54.6" y="52.9">DI1_ACTIVE_LED</text>
<text x="55.9" y="49.1">DI1_FAULT_LED</text>
<text x="101.4" y="51.6">3</text>
<text x="177.1" y="52.9">[12] ESC1_RUN</text>
<text x="203.1" y="52.8">R246</text>
<text x="218.8" y="52.7">4.7K</text>
<text x="235.9" y="52.8">1</text>
<text x="237.2" y="49.3">Q1</text>
<text x="324.9" y="51.8">Q3</text>
<text x="334.9" y="48.5" transform="rotate(-90 334.9 48.5)">3</text>
<text x="441.2" y="48.3">+3.3V</text>
<text x="144" y="58.4">+3.3V</text>
<text x="242.8" y="57.7">2</text>
<text x="268.6" y="55.4">[12] ESC2_RUN</text>
<text x="294.5" y="58.2">4.7K</text>
<text x="309.6" y="58">R245</text>
<text x="323.5" y="55.4">1</text>
<text x="416.7" y="58.4">GREEN</text>
<text x="428.6" y="57.1">D25</text>
<text x="232.9" y="63.3">R256</text>
<text x="330.4" y="60.3">2</text>
<text x="353.7" y="61.8">[11]</text>
<text x="360.1" y="61.8">MPC_LED_CPU1</text>
<text x="392.4" y="60.5">R206</text>
<text x="407.8" y="60.3">330E</text>
<text x="422.7" y="60.5">1</text>
<text x="422.9" y="63">K</text>
<text x="434.2" y="63">A</text>
<text x="434.3" y="60.5">2</text>
<text x="101.4" y="71.9">2</text>
<text x="107.2" y="68.6">D10</text>
<text x="113" y="71.9">1</text>
<text x="121.9" y="71.9">R78</text>
<text x="136" y="71.7">330E</text>
<text x="232.8" y="66.2">16K</text>
<text x="310.7" y="71.6">R258</text>
<text x="312" y="68.6">16K</text>
<text x="416.7" y="71.1">GREEN</text>
<text x="425.1" y="66">551-0209F</text>
<text x="428.6" y="69.8">D28</text>
<text x="44.4" y="73.2">[14]</text>
<text x="44.4" y="77">[14]</text>
<text x="59.7" y="77">DI2_ACTIVE_LED</text>
<text x="61" y="73.2">DI2_FAULT_LED</text>
<text x="101.4" y="75.7">3</text>
<text x="352.4" y="74.5">[11] MPC_LED_LEARN1</text>
<text x="392.4" y="73.2">R232</text>
<text x="407.8" y="73">330E</text>
<text x="144" y="82.6">+3.3V</text>
<text x="425.1" y="78.7">551-0209F</text>
<text x="429.8" y="83.8">D26</text>
<text x="352.4" y="88.4">[11]MPC_LED_ALARM1</text>
<text x="389.8" y="87.1">R250</text>
<text x="405.3" y="87">330E</text>
<text x="417.4" y="85.1">YELLOW</text>
<text x="424" y="87.1">1</text>
<text x="435.6" y="87.1">2</text>
<text x="508.3" y="84.8">R253</text>
<text x="508.3" y="87.2">330E</text>
<text x="518.4" y="87.4">R255</text>
<text x="518.4" y="89.8">330E</text>
<text x="107.2" y="92.7">D11</text>
<text x="136" y="95.8">330E</text>
<text x="174.5" y="93.5">ESC1_LINKACT[0]_LED</text>
<text x="248.5" y="95.5" transform="rotate(-90 248.5 95.5)">3</text>
<text x="258.4" y="93.5">[11] ESC2_LINKACT[0]_LED</text>
<text x="426.9" y="92.7">551-0309F</text>
<text x="43.2" y="97.3">[14]</text>
<text x="43.2" y="101.1">[14]</text>
<text x="58.4" y="101.1">DI3_ACTIVE_LED</text>
<text x="59.7" y="97.3">DI3_FAULT_LED</text>
<text x="101.4" y="96">2</text>
<text x="101.4" y="99.8">3</text>
<text x="113" y="96">1</text>
<text x="120.6" y="96">R109</text>
<text x="194.9" y="97.3">[11]</text>
<text x="238.5" y="98.8">Q2</text>
<text x="327.4" y="100.1">Q7</text>
<text x="337.4" y="96.8" transform="rotate(-90 337.4 96.8)">3</text>
<text x="459.1" y="98.6">[11]</text>
<text x="466.6" y="99.1">ESC1_LINKACT[0]_LED</text>
<text x="145.3" y="105.4">+3.3V</text>
<text x="174.6" y="103.7">[12] ESC1_LINKACT[0]</text>
<text x="208.1" y="106.4">4.7K</text>
<text x="223.3" y="106.3">R247</text>
<text x="237.2" y="102.4">1</text>
<text x="244" y="107.3">2</text>
<text x="263.5" y="103.7">[12] ESC2_LINKACT[0]</text>
<text x="294.8" y="106.4">4.7K</text>
<text x="309.9" y="106.2">R244</text>
<text x="326.1" y="103.6">1</text>
<text x="459.1" y="102.4">[11]</text>
<text x="474.5" y="102.9">ESC1_RUN_LED</text>
<text x="317" y="112.1">16K</text>
<text x="332.9" y="108.5">2</text>
<text x="415.7" y="113">RED</text>
<text x="426" y="111.8">D41</text>
<text x="102.7" y="118.9">2</text>
<text x="108.5" y="115.6">D12</text>
<text x="114.3" y="118.9">1</text>
<text x="121.9" y="118.9">R117</text>
<text x="137.3" y="118.7">330E</text>
<text x="224.4" y="117.3">R254</text>
<text x="225.6" y="114.4">16K</text>
<text x="315.7" y="115.1">R260</text>
<text x="351.1" y="116.4">[12]</text>
<text x="357.7" y="116.4">MPC_LED_FAULT</text>
<text x="389.8" y="115.1">R233</text>
<text x="405.3" y="114.9">470E</text>
<text x="420.2" y="115.1">1</text>
<text x="431.8" y="115.1">2</text>
<text x="499.6" y="114.3">+3.3V</text>
<text x="43.2" y="120.2">[14]</text>
<text x="43.2" y="124">[14]</text>
<text x="58.4" y="124">DI4_ACTIVE_LED</text>
<text x="59.7" y="120.2">DI4_FAULT_LED</text>
<text x="102.7" y="122.7">3</text>
<text x="422.6" y="120.7">551-0409F</text>
<text x="441.2" y="125.7">+3.3V</text>
<text x="145.3" y="129.5">+3.3V</text>
<text x="396.2" y="137.9">R251</text>
<text x="411.6" y="137.8">330E</text>
<text x="418" y="135.9">GREEN</text>
<text x="429.8" y="134.6">D29</text>
<text x="102.7" y="143">2</text>
<text x="108.5" y="139.7">D13</text>
<text x="114.3" y="143">1</text>
<text x="121.9" y="143">R119</text>
<text x="137.3" y="142.8">330E</text>
<text x="174.6" y="141.8">[11]</text>
<text x="182.2" y="142.2">MPC_LED_LEARN1</text>
<text x="266" y="140.5">[11]ACTIVE_LED1</text>
<text x="336.1" y="143.8" transform="rotate(-90 336.1 143.8)">3</text>
<text x="358.7" y="139.2">[11]</text>
<text x="366.1" y="139.2">ACTIVE_LED1</text>
<text x="426.4" y="143.5">551-0209F</text>
<text x="43.2" y="144.3">[14]</text>
<text x="43.2" y="149.4">[14]</text>
<text x="58.4" y="148.1">DI5_ACTIVE_LED</text>
<text x="59.7" y="144.3">DI5_FAULT_LED</text>
<text x="102.7" y="146.8">3</text>
<text x="241.1" y="148.3">Q6</text>
<text x="251" y="145" transform="rotate(-90 251 145)">3</text>
<text x="325.5" y="147.1">Q10</text>
<text x="418" y="148.6">GREEN</text>
<text x="429.8" y="147.3">D30</text>
<text x="145.3" y="152.4">+3.3V</text>
<text x="175.9" y="153.2">[12]</text>
<text x="183.5" y="152.4">MPC_LED_LEARN</text>
<text x="210.7" y="154.7">4.7K</text>
<text x="225.8" y="154.5">R248</text>
<text x="239.7" y="151.9">1</text>
<text x="268.6" y="150.7">[12] ACTIVE_LED</text>
<text x="295.8" y="153.4">4.7K</text>
<text x="310.9" y="153.3">R243</text>
<text x="324.8" y="150.6">1</text>
<text x="331.7" y="155.5">2</text>
<text x="360" y="151.9">[11]</text>
<text x="366.8" y="151.9">READY_LED1</text>
<text x="396.2" y="150.6">R252</text>
<text x="411.6" y="150.5">330E</text>
<text x="505.7" y="154.7">R257</text>
<text x="246.6" y="156.8">2</text>
<text x="320.5" y="159.8">R267</text>
<text x="426.4" y="156.2">551-0209F</text>
<text x="505.7" y="157.1">330E</text>
<text x="515.9" y="157.2">R263</text>
<text x="515.9" y="159.6">330E</text>
<text x="38.1" y="167.2">[14]</text>
<text x="54.6" y="167.2">DI6_FQ1_FAULT_LED</text>
<text x="102.7" y="165.9">2</text>
<text x="108.5" y="162.6">D14</text>
<text x="114.3" y="165.9">1</text>
<text x="121.9" y="165.9">R120</text>
<text x="137.3" y="165.7">330E</text>
<text x="235.4" y="166.6">16K</text>
<text x="235.5" y="163.6">R236</text>
<text x="320.4" y="162.8">16K</text>
<text x="38.1" y="171">[14]</text>
<text x="53.3" y="171">DI6_FQ1_ACTIVE_LED</text>
<text x="102.7" y="169.7">3</text>
<text x="456.5" y="172.3">[11]</text>
<text x="456.5" y="168.4">[11]</text>
<text x="464.1" y="168.9">ESC2_LINKACT[0]_LED</text>
<text x="472" y="172.7">ESC2_RUN_LED</text>
<text x="146.6" y="176.5">+3.3V</text>
<text x="38.1" y="191.3">[14]</text>
<text x="54.6" y="191.3">DI7_FQ2_FAULT_LED</text>
<text x="104" y="190">2</text>
<text x="109.8" y="186.7">D15</text>
<text x="115.6" y="190">1</text>
<text x="123.1" y="190">R121</text>
<text x="138.6" y="189.8">330E</text>
<text x="38.1" y="195.1">[14]</text>
<text x="53.3" y="195.1">DI7_FQ2_ACTIVE_LED</text>
<text x="104" y="193.8">3</text>
<text x="179.7" y="197.7">[11] MPC_LED_CPU1</text>
<text x="264.8" y="197.7">[11] READY_LED1</text>
<text x="147.8" y="200.7">+3.3V</text>
<text x="249.8" y="200.9" transform="rotate(-90 249.8 200.9)">3</text>
<text x="333.6" y="200.9" transform="rotate(-90 333.6 200.9)">3</text>
<text x="180.9" y="207.8">[12] MPC_LED_CPU</text>
<text x="238.5" y="207.8">1</text>
<text x="239.1" y="204.2">Q21</text>
<text x="266" y="207.8">[12] READY_LED</text>
<text x="322.3" y="207.8">1</text>
<text x="322.9" y="204.2">Q11</text>
<text x="39.4" y="215.4">[14]</text>
<text x="55.9" y="215.4">DI8_FQ3_FAULT_LED</text>
<text x="105.2" y="214.1">2</text>
<text x="111.1" y="210.8">D16</text>
<text x="116.8" y="214.1">1</text>
<text x="124.4" y="214.1">R122</text>
<text x="139.9" y="214">330E</text>
<text x="209.4" y="210.6">4.7K</text>
<text x="224.5" y="210.4">R413</text>
<text x="245.3" y="212.7">2</text>
<text x="293.2" y="210.6">4.7K</text>
<text x="308.4" y="210.4">R242</text>
<text x="329.1" y="212.7">2</text>
<text x="39.4" y="219.2">[14]</text>
<text x="54.6" y="219.2">DI8_FQ3_ACTIVE_LED</text>
<text x="105.2" y="217.9">3</text>
<text x="147.8" y="221">+3.3V</text>
<text x="226.9" y="221">16K</text>
<text x="317.9" y="221.2">16K</text>
<text x="318" y="218.2">R268</text>
<text x="225.6" y="224">R412</text>
<text x="111.1" y="231.1">D17</text>
<text x="250.2" y="232.4">GND</text>
<text x="38.1" y="235.8">[14]</text>
<text x="38.1" y="239.6">[14]</text>
<text x="53.3" y="239.6">DI9_ACTIVE_LED</text>
<text x="54.6" y="235.8">DI9_FAULT_LED</text>
<text x="105.2" y="234.4">2</text>
<text x="105.2" y="238.3">3</text>
<text x="116.8" y="234.4">1</text>
<text x="124.4" y="234.4">R169</text>
<text x="139.9" y="234.3">330E</text>
<text x="147.8" y="243.8">+3.3V</text>
<text x="367.5" y="241.3">+6.5V</text>
<text x="405.6" y="240">+6.5V</text>
<text x="474.2" y="250.2">+6.5V</text>
<text x="105.2" y="257.3">2</text>
<text x="111.1" y="254">D18</text>
<text x="116.8" y="257.3">1</text>
<text x="124.4" y="257.3">R171</text>
<text x="139.9" y="257.1">330E</text>
<text x="38.1" y="258.6">[14]</text>
<text x="38.1" y="262.4">[14]</text>
<text x="53.3" y="262.4">DI10_ACTIVE_LED</text>
<text x="54.6" y="258.6">DI10_FAULT_LED</text>
<text x="105.2" y="261.1">3</text>
<text x="174.6" y="261.2">[11]MPC_LED_ALARM1</text>
<text x="375.7" y="262.6">D44</text>
<text x="412.5" y="260.1">D39</text>
<text x="412.5" y="262.4">SSF-LXH103UWW</text>
<text x="147.8" y="266.7">+3.3V</text>
<text x="237.9" y="267.7">Q12</text>
<text x="248.5" y="264.4" transform="rotate(-90 248.5 264.4)">3</text>
<text x="375.7" y="264.9">SSF-LXH103UWW</text>
<text x="375.7" y="267.2">White</text>
<text x="412.5" y="264.7">White</text>
<text x="475.5" y="264.7">2</text>
<text x="478.4" y="264.9">A</text>
<text x="482.3" y="269">D64</text>
<text x="175.9" y="271.3">[12]MPC_LED_ALARM</text>
<text x="208.1" y="274.1">4.7K</text>
<text x="223.3" y="273.9">R241</text>
<text x="237.2" y="271.3">1</text>
<text x="478.1" y="275.8">K</text>
<text x="482.3" y="271.3">597-3601-207F</text>
<text x="482.3" y="273.6">BLUE</text>
<text x="38.1" y="281.5">[14]</text>
<text x="54.6" y="281.5">D01_FAULT_LED</text>
<text x="105.2" y="280.2">2</text>
<text x="111.1" y="276.9">D19</text>
<text x="116.8" y="280.2">1</text>
<text x="124.4" y="280.2">R172</text>
<text x="139.9" y="280">330E</text>
<text x="232.9" y="281.7">R269</text>
<text x="244" y="276.2">2</text>
<text x="373.6" y="279.1">R384</text>
<text x="373.6" y="281.5">330E</text>
<text x="410.5" y="276.6">R385</text>
<text x="410.5" y="279">330E</text>
<text x="475.7" y="276.1">1</text>
<text x="38.1" y="285.3">[14]</text>
<text x="53.3" y="285.3">D01_ACTIVE_LED</text>
<text x="105.2" y="284">3</text>
<text x="232.8" y="284.7">16K</text>
<text x="480.3" y="285.5">R396</text>
<text x="480.3" y="287.9">330E</text>
<text x="149.1" y="289.6">+3.3V</text>
<text x="112.3" y="299.7">D20</text>
<text x="38.1" y="304.3">[14]</text>
<text x="54.6" y="304.3">D02_FAULT_LED</text>
<text x="106.5" y="303">2</text>
<text x="118.1" y="303">1</text>
<text x="125.7" y="303">R173</text>
<text x="141.1" y="302.9">330E</text>
<text x="38.1" y="308.1">[14]</text>
<text x="53.3" y="308.1">D02_ACTIVE_LED</text>
<text x="106.5" y="306.8">3</text>
<text x="149.1" y="311.1">+3.3V</text>
<text x="112.3" y="321.3">D21</text>
<text x="38.1" y="325.9">[14]</text>
<text x="38.1" y="329.7">[14]</text>
<text x="53.3" y="329.7">D03_ACTIVE_LED</text>
<text x="54.6" y="325.9">D03_FAULT_LED</text>
<text x="106.5" y="324.6">2</text>
<text x="106.5" y="328.4">3</text>
<text x="118.1" y="324.6">1</text>
<text x="125.7" y="324.6">R174</text>
<text x="141.1" y="324.4">330E</text>
<text x="149.1" y="334">+3.3V</text>
<text x="106.5" y="347.5">2</text>
<text x="112.3" y="344.2">D22</text>
<text x="118.1" y="347.5">1</text>
<text x="125.7" y="347.5">R175</text>
<text x="141.1" y="347.3">330E</text>
<text x="38.1" y="348.8">[14]</text>
<text x="38.1" y="352.6">[14]</text>
<text x="53.3" y="352.6">D04_ACTIVE_LED</text>
<text x="54.6" y="348.8">D04_FAULT_LED</text>
<text x="106.5" y="351.3">3</text>
<text x="150.4" y="353.1">+3.3V</text>
<text x="113.6" y="363.2">D23</text>
<text x="38.1" y="367.8">[14]</text>
<text x="38.1" y="371.6">[14]</text>
<text x="53.3" y="371.6">D05_ACTIVE_LED</text>
<text x="54.6" y="367.8">D05_FAULT_LED</text>
<text x="107.8" y="366.5">2</text>
<text x="107.8" y="370.3">3</text>
<text x="119.4" y="366.5">1</text>
<text x="126.9" y="366.5">R176</text>
<text x="142.4" y="366.4">330E</text>
<text x="150.4" y="377.2">+3.3V</text>
<text x="332.2" y="383">DRAWN</text>
<text x="111.1" y="389.9">D24</text>
<text x="332.5" y="387.3">MILISH JOSEPH</text>
<text x="342.9" y="387.3">AJESH JOHN</text>
<text x="374.6" y="386.1">12-OCT-2011</text>
<text x="375.6" y="385.6">13/12/2012</text>
<text x="43.2" y="394.5">[14]</text>
<text x="59.7" y="394.5">D06_FAULT_LED</text>
<text x="105.2" y="393.2">2</text>
<text x="116.8" y="393.2">1</text>
<text x="124.4" y="393.2">R177</text>
<text x="139.9" y="393">330E</text>
<text x="332" y="394.2">CHECKED</text>
<text x="43.2" y="398.3">[14]</text>
<text x="58.4" y="398.3">D06_ACTIVE_LED</text>
<text x="105.2" y="397">3</text>
<text x="332" y="399.3">&lt;Checked By&gt;</text>
<text x="372.6" y="397">&lt;Checked Date&gt;</text>
<text x="332.7" y="406.7">ENGINEER</text>
<text x="397.6" y="405.1">SIZE</text>
<text x="407.7" y="405.1">DWG. NO.</text>
<text x="430.5" y="406.4">18-600550-001</text>
<text x="435.4" y="407">&lt;Drawing Number&gt;</text>
<text x="484.4" y="405.4">SHEET</text>
<text x="495.3" y="406.4">10</text>
<text x="502.8" y="406.4">11 of 18</text>
<text x="524.6" y="405.1">PROD</text>
<text x="525.1" y="407.7">REV.</text>
<text x="332.5" y="412.5">&lt;ENGINEER&gt;</text>
<text x="407.7" y="411.5">FILE</text>
<text x="429.9" y="413.3">17-600550-100_REVA_SCH.sch</text>
<text x="484.2" y="411.7">SCALE</text>
<text x="501.9" y="413">&lt;Scale&gt;</text>
<text x="521.3" y="412.3">&lt;Revision&gt;</text>
<text x="525.8" y="411.5">2.0</text>
</g>
</svg>
